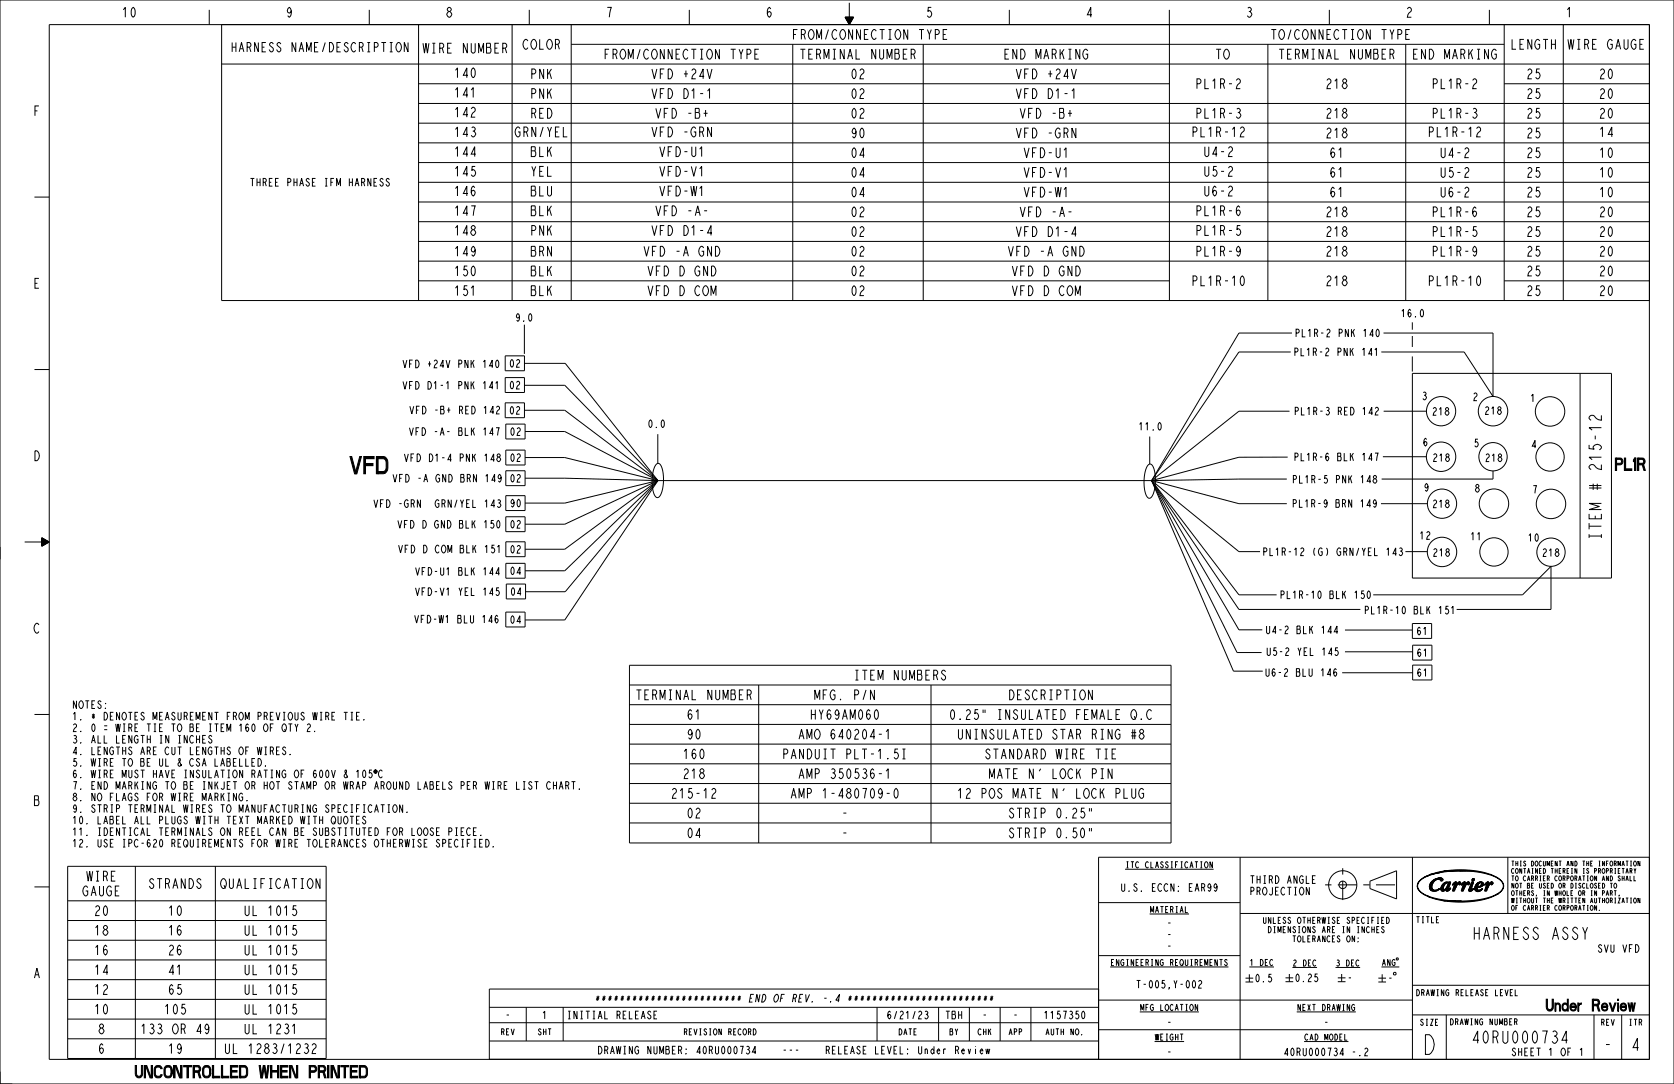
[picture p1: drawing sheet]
<svg xmlns="http://www.w3.org/2000/svg" width="864mm" height="559mm" viewBox="0 0 864 559" stroke-linecap="round" stroke-linejoin="round" font-family="sans-serif">
<path d="M684 456h37M693 448v17" fill="none" stroke="#000" stroke-width=".52" stroke-dasharray="3.3 3.3 9.8 3.3" stroke-linecap="butt"/>
<g fill="none" stroke="#000" stroke-width=".52">
<path d="M0 0h864v559h-864zM25 13h826v533h-826zM108 5v8M114 13h737v142h-737zM190 5v8M216 13v142M264 13v142M273 5v8M295 13v142M356 5v8M436 9h4l-2 4M436 9l2 4"/>
<path d="M436 9h4M436 9l2 3 2-3M436 9h4l-2 3-1-3M437 9h2l-1 3M437 9l1 2M437 10h2M438 10h1l-1 1M438 10v1M438 10h.1M438 1v12M439 10l-1 1-1-1M521 5v8"/>
<path d="M603 5v150M686 5v8M768 5v8M776 13v142M806 13v142M114 33h737M295 23h481M409 23v132M476 23v132M654 23v132M725 23v132M216 43h387"/>
<path d="M216 53h635M776 43h75M216 63h635M216 74h635M216 84h635M216 94h635M18 102h7M216 104h635M216 114h635M216 124h635M216 135h635M216 145h387"/>
<path d="M776 145h75M271 167v15M667 172h-28l-45 76M714 172h56v32l-15-23h-42M729 166v4M729 173v6M18 190h7M261 183h10v8h-10zM261 195h10v7h-10zM271 199h20l48 49M271 187h21l47 61M666 181h-27l-45 67"/>
<path d="M729 184v8M729 192h102v106h-102zM815 192v106M261 208h10v7h-10zM261 219h10v7h-10zM271 211h20l48 37M665 212h-26l-45 36M714 212h22M261 232h10v8h-10zM271 222h20l48 26M271 236h20l48 12M339 239h1l1 1 1 6-1 7-1 3-1 1-2-3-1-5 1-6z"/>
<path d="M339 224v15M592 240l2-1 1 1 1 6-1 8-1 2-1 1-2-2-1-5 1-6zM593 225v14M664 236h-25l-45 12M713 235h23M261 243h10v7h-10zM261 256h10v7h-10zM271 247l68 1M339 248l-48 72h-20M339 248l-47 57h-21M339 248l-48 46h-20M339 248l-48 35h-20"/>
<path d="M339 248l-48 22h-20M339 248l-48 11h-20M339 248h255M594 248l42 98h15M594 248l44 88h13M594 248l45 77h12M594 248l45 66h63M594 248l45 59h20M594 248l45 36h11M594 248l45 12h25M664 247l-70 1M712 260h24"/>
<path d="M770 243v4h-57M13 279h12M22 277l3 2-3 3zM22 277l3 2-3 2M22 278v3M22 278l3 1M22 278v3l3-2M22 278l2 1-2 2M22 278l2 1-2 1M22 279v1l2-1M22 279h1l-1 1M23 279v1v-1"/>
<path d="M23 279h.1M261 266h10v8h-10zM261 279h10v8h-10zM261 290h10v8h-10zM725 284h11M261 316h10v7h-10zM261 301h10v8h-10zM708 307h77l15-15v22h-49M694 336h35M694 325h35M729 321h10v8h-10zM729 333h10v7h-10z"/>
<path d="M325 343h279v92h-279zM325 353h279M391 353v82M480 353v82M692 347h37M729 343h10v8h-10zM18 368h7M325 363h279M325 373h279M325 384h279M325 394h279M325 404h279"/>
<path d="M325 414h279M325 424h279M18 457h7M35 447h133v99h-133zM70 447v99M111 447v99M640 442v104M707 454l13-5v14l-13-5zM729 442v104M731 457l1 1zM732 458l1 2 5 3-4-2zM732 455l-1 2z"/>
<path d="M733 453l5-2-4 2-3 3zM735 452l3-1 5-1zM738 458h1zM738 451l5-2h6zM738 459h1zM738 455h1v3h-1zM738 459h2zM738 459h4h-2zM739 454h2l-2 1h-1zM739 454l3-1h2v1l-1-1h-2l-2 2v2v2h1l3-1-2 1h-2l-1-1v-2zM740 454l2-1zM740 453h2z"/>
<path d="M740 459l3-1-1 1zM740 453h4zM741 453h3zM742 453h2zM742 458h.1M742 453h1zM743 458h.1M743 449h17zM743 453l1 1zM743 458h2zM743 458h1zM743 459h2z"/>
<path d="M743 459h3h-2zM743 458l2-1zM744 459h1h-1zM745 456l1-1zM745 456l1-1-1 2-2 1zM745 456l1-1h2l-1 4 1-1-1 1h-1v-1l-1 1h-1l-1-1zM745 449l7-1 8 1zM745 455h1zM745 459l1-1zM745 455h1h1zM746 456l1-1-1 3-1 1v-1zM746 459h2h-1z"/>
<path d="M746 459h1zM747 457l1-1-1 3h-1v-1zM747 455h1l-1 1zM747 456l1-1-1 2zM747 459l1-1zM748 458h.1M749 456h1zM750 456h-1zM750 458l1-1-1 2h-1zM750 455h.1M750 455h1v2l2-2h1l-1 1h-1l-2 3h-1l1-4-1 1zM750 455h1z"/>
<path d="M750 455h1l-1 1zM750 456l1 1 1-2-1 2-1 1zM750 456h1v1zM751 455h.1M752 455h2zM752 455h1zM752 455h2l-1 1zM753 455h.1M753 456h.1M753 449a33 33 0 0 1 20 4 4 4 0 0 1 3 4 4 4 0 0 1-4 4 5 5 0 0 0 4-4 5 5 0 0 0-4-5 48 48 0 0 0-19-3zM754 456h1zM754 456h.1"/>
<path d="M754 456h1h-1zM754 458l2-1-1 2h-1zM754 455h1zM755 455h1v2l1-2h1v1h-1l-2 3h-1l1-4-1 1zM755 455h1zM755 455h1l-1 1zM755 456l1 1 1-2-1 2-2 1zM755 456h1v1zM756 455h2zM757 455h1zM757 455h1v1zM757 456h.1"/>
<path d="M758 459h2l-2 1zM758 459h1zM759 459l1-1zM759 455h1zM759 455h1l-2 3zM759 455h1l-1 4 1-1-2 2v-1zM759 455h.1M759 454l2-1-1 1zM760 453h1zM760 453h.1M760 458h.1M760 455l-1 4h-1z"/>
<path d="M761 458h1zM761 458l2-1zM761 458l1 1zM761 457h3zM761 459h1zM761 457l4-1-1 1zM761 457h1zM761 459h2zM761 457l1-1zM761 459h3zM761 459h3l-2 1zM761 456h2l-2 1z"/>
<path d="M761 456h2h-2zM762 456l1-1zM762 456l1-1-2 1zM762 456l2-1h1v2l-3 1 1 1 2-1-2 1-1 1-1-1v-2zM762 455h1zM762 455h2zM762 455h2l1 1h-1v-1zM763 455h1v1l-2 1zM763 455h1zM763 459l2-1zM764 456h1zM764 458h1z"/>
<path d="M765 458h.1M766 456h1zM766 456h1h-1zM766 458l2-1-1 2h-1zM766 455h1zM767 455h1v2l1-2h1v1h-1l-2 3h-1l1-4-1 1zM767 455h1zM767 455h1l-1 1zM767 456l1 1 1-2-1 2-2 1zM767 456h1v1zM768 455h2zM769 455h1z"/>
<path d="M769 455h1v1zM769 456h.1M778 442v29M851 442h-284v104M35 464h133M35 475h133M567 465h73M640 471h211M736 462l5 2zM741 463l6 1h-2zM745 464h6zM747 465l11-1a40 40 0 0 0 15-3 47 47 0 0 1-26 4z"/>
<path d="M747 465l7-1zM35 485h133M35 495h133M567 493h73M35 505h133M35 515h133M252 519h315M271 519v18M291 519v18M452 519v18M484 519v18M500 519v18"/>
<path d="M516 519v18M532 519v18M567 516h162M567 510h-315v36M729 508h122M35 525h133M35 535h133M252 537h315M252 527h315M567 531h162M729 523h122M746 523v23"/>
<path d="M822 523v23M837 523v23"/>
<circle cx="743" cy="212" r="8"/>
<circle cx="770" cy="212" r="8"/>
<circle cx="800" cy="212" r="8"/>
<circle cx="743" cy="235" r="8"/>
<circle cx="770" cy="235" r="7"/>
<circle cx="800" cy="236" r="7"/>
<circle cx="744" cy="260" r="8"/>
<circle cx="771" cy="260" r="8"/>
<circle cx="800" cy="260" r="8"/>
<circle cx="744" cy="285" r="8"/>
<circle cx="771" cy="285" r="7"/>
<circle cx="800" cy="285" r="7"/>
<circle cx="693" cy="456" r="7"/>
<circle cx="693" cy="456" r="1.9"/>
<circle cx="760" cy="454" r=".7"/>
</g>
<g fill="#000">
<path d="M731 457l1 1zM732 455l-1 2zM732 458l1 2 5 3-4-2zM733 453l5-2-4 2-3 3zM738 458h1zM738 459h1zM738 455h1v3h-1zM738 459h2zM738 459h4h-2zM739 454h2l-2 1h-1zM735 452l3-1 5-1zM740 454l2-1z"/>
<path d="M740 453h2zM740 459l3-1-1 1zM742 453h2zM742 453h1zM741 453h3zM740 453h4zM743 453l1 1zM743 458h1zM743 458h2zM743 458l2-1zM743 459h2zM743 459h3h-2z"/>
<path d="M744 459h1h-1zM745 459l1-1zM745 456l1-1-1 2-2 1zM745 456l1-1zM745 455h1zM745 455h1h1zM738 451l5-2h6zM746 459h1zM746 459h2h-1zM747 455h1l-1 1zM747 457l1-1-1 3h-1v-1zM747 459l1-1z"/>
<path d="M747 456l1-1-1 2zM749 456h1zM750 456h-1zM743 449h17zM750 458l1-1-1 2h-1zM750 456h1v1zM750 455h1zM750 455h1l-1 1zM750 456l1 1 1-2-1 2-1 1zM752 455h2zM752 455h2l-1 1zM752 455h1z"/>
<path d="M753 449a33 33 0 0 1 20 4 4 4 0 0 1 3 4 4 4 0 0 1-4 4 5 5 0 0 0 4-4 5 5 0 0 0-4-5 48 48 0 0 0-19-3zM745 449l7-1 8 1zM754 456h1zM754 456h1h-1zM754 455h1zM754 458l2-1-1 2h-1zM755 455h1zM755 456h1v1zM755 455h1l-1 1zM755 456l1 1 1-2-1 2-2 1zM756 455h2zM757 455h1v1z"/>
<path d="M757 455h1zM758 459h1zM758 459h2l-2 1zM760 455l-1 4h-1zM759 455h1zM759 455h1l-2 3zM759 459l1-1zM760 453h1zM759 454l2-1-1 1zM761 458h1zM761 458l2-1zM761 458l1 1z"/>
<path d="M761 459h1zM761 457h1zM761 457l1-1zM761 456h2l-2 1zM761 459h2zM761 456h2h-2zM762 456l1-1-2 1zM761 459h3zM762 456l1-1zM762 455h1zM761 457h3zM762 455h2z"/>
<path d="M763 455h1zM761 459h3l-2 1zM762 455h2l1 1h-1v-1zM763 459l2-1zM764 458h1zM761 457l4-1-1 1zM764 456h1zM766 456h1zM766 456h1h-1zM766 455h1zM766 458l2-1-1 2h-1zM767 455h1z"/>
<path d="M767 456h1v1zM767 455h1l-1 1zM767 456l1 1 1-2-1 2-2 1zM768 455h2zM769 455h1v1zM769 455h1zM736 462l5 2zM741 463l6 1h-2zM745 464h6zM747 465l7-1zM747 465l11-1a40 40 0 0 0 15-3 47 47 0 0 1-26 4z"/>
</g>
<!-- layer: 0 -->
<path d="M0 282v6M0 552v7h6" fill="none" stroke="#000" stroke-width=".52"/>
<!-- layer: NOTES3D -->
<g fill="none" stroke="#000" stroke-width=".52">
<path d="M162 377h.1M188 371h.1M137 395h.1M150 389h.1M192 397h-1l-1 2 1-1a1.3 1.3 0 0 1 1 2 1.3 1.3 0 0 1-1 1l-1-1M128 413h.1M210 419h.1M274 404l-1-1a1.6 1.6 0 0 0 0 2 1.6 1.6 0 0 0 1 1v1l-1-1M276 403h2M277 403v4M189 421h-1a1.6 1.6 0 0 0-1 1 1.6 1.6 0 0 0 2 1l-1 2-1-1M244 429h1"/>
<path d="M246 427h-2v4h2M248 431h.1M251 433a2 2 0 0 1 1 2 2 2 0 0 1-1 2zM255 437h.1M580 448h46M833 456v-1a1.2 1.2 0 0 1 1 2 1.2 1.2 0 0 1-1 1zM843 452v2h1M844 448l-1 1M846 444v2l-1-2v2M593 471h20M835 462h.1M846 463v2l-1-2v2"/>
<path d="M573 498h61M645 498h12M667 499h12M689 499h13M713 498h9M713 498l1-3 1 3M713 497h1M717 495v3l-1-3v3M720 495h-1a1.5 1.5 0 0 0-1 1 1.5 1.5 0 0 0 2 2v-2h-1M721 494v1h-1zM643 504h4M643 506h4"/>
<path d="M645 502v4M663 504h4M663 506h4M665 502v4M690 504h4M690 506h4M692 502v4M711 504h4M711 506h4M713 502v4M719 501l1 1v1l-1-1zM588 522h30"/>
<path d="M596 537h15M669 522h30M673 537h23"/>
</g>
<text font-size="13.2" x="733" y="544">D</text>
<text font-size="11.6" x="181" y="244">VFD</text>
<g font-size="8.3">
<text x="833" y="242">PL1R</text>
<text x="826" y="279" transform="rotate(-90 826 279)">ITEM # 215-12</text>
<text x="760" y="484">HARNESS ASSY</text>
<text x="759" y="538">40RU000734</text>
<text x="827" y="542">-</text>
<text x="841" y="542">4</text>
<text x="70" y="556">UNCONTROLLED WHEN PRINTED</text>
</g>
<text font-size="7.9" x="787" y="521">Under Review</text>
<g font-size="6.6">
<text x="63" y="9">10</text>
<text x="147" y="9">9</text>
<text x="230" y="9">8</text>
<text x="312" y="9">7</text>
<text x="395" y="9">6</text>
<text x="477" y="9">5</text>
<text x="560" y="9">4</text>
<text x="643" y="9">3</text>
<text x="725" y="9">2</text>
<text x="808" y="9">1</text>
<text x="409" y="20">FROM/CONNECTION TYPE</text>
<text x="656" y="20">TO/CONNECTION TYPE</text>
<text x="218" y="27">WIRE NUMBER</text>
<text x="270" y="25">COLOR</text>
<text x="779" y="25">LENGTH</text>
<text x="809" y="25">WIRE GAUGE</text>
<text x="312" y="30">FROM/CONNECTION TYPE</text>
<text x="413" y="30">TERMINAL NUMBER</text>
<text x="518" y="30">END MARKING</text>
<text x="627" y="30">TO</text>
<text x="660" y="30">TERMINAL NUMBER</text>
<text x="729" y="30">END MARKING</text>
<text x="234" y="40">140</text>
<text x="273" y="41">PNK</text>
<text x="336" y="41">VFD +24V</text>
<text x="439" y="41">02</text>
<text x="524" y="41">VFD +24V</text>
<text x="787" y="41">25</text>
<text x="825" y="41">20</text>
<text x="617" y="46">PL1R-2</text>
<text x="684" y="46">218</text>
<text x="739" y="46">PL1R-2</text>
<text x="234" y="50">141</text>
<text x="273" y="51">PNK</text>
<text x="336" y="51">VFD D1-1</text>
<text x="439" y="51">02</text>
<text x="524" y="51">VFD D1-1</text>
<text x="787" y="51">25</text>
<text x="825" y="51">20</text>
<text x="17" y="60">F</text>
<text x="234" y="60">142</text>
<text x="273" y="61">RED</text>
<text x="338" y="61">VFD -B+</text>
<text x="439" y="61">02</text>
<text x="526" y="61">VFD -B+</text>
<text x="617" y="61">PL1R-3</text>
<text x="684" y="61">218</text>
<text x="739" y="61">PL1R-3</text>
<text x="787" y="61">25</text>
<text x="825" y="61">20</text>
<text x="234" y="71">143</text>
<text x="266" y="71">GRN/YEL</text>
<text x="336" y="71">VFD -GRN</text>
<text x="439" y="71">90</text>
<text x="524" y="71">VFD -GRN</text>
<text x="615" y="71">PL1R-12</text>
<text x="684" y="71">218</text>
<text x="737" y="71">PL1R-12</text>
<text x="787" y="71">25</text>
<text x="825" y="71">14</text>
<text x="234" y="81">144</text>
<text x="273" y="81">BLK</text>
<text x="340" y="81">VFD-U1</text>
<text x="439" y="81">04</text>
<text x="528" y="81">VFD-U1</text>
<text x="621" y="81">U4-2</text>
<text x="686" y="81">61</text>
<text x="743" y="81">U4-2</text>
<text x="787" y="81">25</text>
<text x="825" y="81">10</text>
<text x="234" y="91">145</text>
<text x="273" y="91">YEL</text>
<text x="340" y="91">VFD-V1</text>
<text x="439" y="91">04</text>
<text x="528" y="91">VFD-V1</text>
<text x="621" y="91">U5-2</text>
<text x="686" y="91">61</text>
<text x="743" y="91">U5-2</text>
<text x="787" y="91">25</text>
<text x="825" y="91">10</text>
<text x="234" y="101">146</text>
<text x="273" y="101">BLU</text>
<text x="340" y="101">VFD-W1</text>
<text x="439" y="102">04</text>
<text x="528" y="102">VFD-W1</text>
<text x="621" y="101">U6-2</text>
<text x="686" y="102">61</text>
<text x="743" y="102">U6-2</text>
<text x="787" y="102">25</text>
<text x="825" y="102">10</text>
<text x="234" y="111">147</text>
<text x="273" y="111">BLK</text>
<text x="338" y="111">VFD -A-</text>
<text x="439" y="112">02</text>
<text x="526" y="112">VFD -A-</text>
<text x="617" y="111">PL1R-6</text>
<text x="684" y="112">218</text>
<text x="739" y="112">PL1R-6</text>
<text x="787" y="112">25</text>
<text x="825" y="112">20</text>
<text x="234" y="121">148</text>
<text x="273" y="121">PNK</text>
<text x="336" y="121">VFD D1-4</text>
<text x="439" y="122">02</text>
<text x="524" y="122">VFD D1-4</text>
<text x="617" y="121">PL1R-5</text>
<text x="684" y="122">218</text>
<text x="739" y="122">PL1R-5</text>
<text x="787" y="122">25</text>
<text x="825" y="122">20</text>
<text x="234" y="132">149</text>
<text x="273" y="132">BRN</text>
<text x="332" y="132">VFD -A GND</text>
<text x="439" y="132">02</text>
<text x="520" y="132">VFD -A GND</text>
<text x="617" y="132">PL1R-9</text>
<text x="684" y="132">218</text>
<text x="739" y="132">PL1R-9</text>
<text x="787" y="132">25</text>
<text x="825" y="132">20</text>
<text x="234" y="142">150</text>
<text x="273" y="142">BLK</text>
<text x="334" y="142">VFD D GND</text>
<text x="439" y="142">02</text>
<text x="522" y="142">VFD D GND</text>
<text x="787" y="142">25</text>
<text x="825" y="142">20</text>
<text x="17" y="149">E</text>
<text x="615" y="147">PL1R-10</text>
<text x="684" y="147">218</text>
<text x="737" y="147">PL1R-10</text>
<text x="234" y="152">151</text>
<text x="273" y="152">BLK</text>
<text x="334" y="152">VFD D COM</text>
<text x="439" y="152">02</text>
<text x="522" y="152">VFD D COM</text>
<text x="787" y="152">25</text>
<text x="825" y="152">20</text>
<text x="17" y="237">D</text>
<text x="17" y="326">C</text>
<text x="441" y="351">ITEM NUMBERS</text>
<text x="328" y="361">TERMINAL NUMBER</text>
<text x="420" y="361">MFG. P/N</text>
<text x="520" y="361">DESCRIPTION</text>
<text x="354" y="371">61</text>
<text x="418" y="371">HY69AM060</text>
<text x="491" y="371">0.25&quot; INSULATED FEMALE Q.C</text>
<text x="354" y="381">90</text>
<text x="412" y="381">AMO 640204-1</text>
<text x="495" y="381">UNINSULATED STAR RING #8</text>
<text x="352" y="391">160</text>
<text x="404" y="391">PANDUIT PLT-1.5I</text>
<text x="509" y="391">STANDARD WIRE TIE</text>
<text x="352" y="401">218</text>
<text x="412" y="401">AMP 350536-1</text>
<text x="511" y="401">MATE N' LOCK PIN</text>
<text x="346" y="412">215-12</text>
<text x="408" y="412">AMP 1-480709-0</text>
<text x="495" y="412">12 POS MATE N' LOCK PLUG</text>
<text x="17" y="415">B</text>
<text x="354" y="422">02</text>
<text x="434" y="422">-</text>
<text x="520" y="422">STRIP 0.25&quot;</text>
<text x="354" y="432">04</text>
<text x="434" y="432">-</text>
<text x="520" y="432">STRIP 0.50&quot;</text>
<text x="44" y="454">WIRE</text>
<text x="42" y="462">GAUGE</text>
<text x="77" y="458">STRANDS</text>
<text x="114" y="458">QUALIFICATION</text>
<text x="48" y="472">20</text>
<text x="87" y="472">10</text>
<text x="126" y="472">UL 1015</text>
<text x="48" y="482">18</text>
<text x="87" y="482">16</text>
<text x="126" y="482">UL 1015</text>
<text x="48" y="492">16</text>
<text x="87" y="492">26</text>
<text x="126" y="492">UL 1015</text>
<text x="48" y="502">14</text>
<text x="87" y="502">41</text>
<text x="126" y="502">UL 1015</text>
<text x="17" y="504">A</text>
<text x="48" y="513">12</text>
<text x="87" y="513">65</text>
<text x="126" y="513">UL 1015</text>
<text x="48" y="523">10</text>
<text x="85" y="523">105</text>
<text x="126" y="523">UL 1015</text>
<text x="50" y="533">8</text>
<text x="73" y="533">133 OR 49</text>
<text x="126" y="533">UL 1231</text>
<text x="50" y="543">6</text>
<text x="87" y="543">19</text>
<text x="116" y="543">UL 1283/1232</text>
</g>
<text font-size="6.3" x="120" y="27">HARNESS NAME/DESCRIPTION</text>
<text font-size="5.5" x="193" y="401">°C</text>
<g font-size="5.2">
<text x="130" y="96">THREE PHASE IFM HARNESS</text>
<text x="266" y="166">9.0</text>
<text x="722" y="163">16.0</text>
<text x="668" y="174">PL1R-2 PNK 140</text>
<text x="667" y="183">PL1R-2 PNK 141</text>
<text x="207" y="190">VFD +24V PNK 140</text>
<text x="263" y="189">02</text>
<text x="207" y="201">VFD D1-1 PNK 141</text>
<text x="263" y="201">02</text>
<text x="733" y="206">3</text>
<text x="760" y="207">2</text>
<text x="789" y="207">1</text>
<text x="211" y="213">VFD -B+ RED 142</text>
<text x="263" y="214">02</text>
<text x="667" y="214">PL1R-3 RED 142</text>
<text x="739" y="214">218</text>
<text x="766" y="214">218</text>
<text x="334" y="220">0.0</text>
<text x="587" y="222">11.0</text>
<text x="211" y="224">VFD -A- BLK 147</text>
<text x="263" y="224">02</text>
<text x="734" y="230">6</text>
<text x="760" y="230">5</text>
<text x="790" y="231">4</text>
<text x="208" y="238">VFD D1-4 PNK 148</text>
<text x="263" y="238">02</text>
<text x="667" y="238">PL1R-6 BLK 147</text>
<text x="739" y="238">218</text>
<text x="766" y="238">218</text>
<text x="202" y="249">VFD -A GND BRN 149</text>
<text x="263" y="249">02</text>
<text x="666" y="249">PL1R-5 PNK 148</text>
<text x="734" y="253">9</text>
<text x="761" y="254">8</text>
<text x="790" y="254">7</text>
<text x="192" y="262">VFD -GRN</text>
<text x="223" y="262">GRN/YEL 143</text>
<text x="263" y="261">90</text>
<text x="666" y="262">PL1R-9 BRN 149</text>
<text x="739" y="262">218</text>
<text x="205" y="272">VFD D GND BLK 150</text>
<text x="263" y="272">02</text>
<text x="732" y="278">12</text>
<text x="758" y="278">11</text>
<text x="788" y="279">10</text>
<text x="205" y="285">VFD D COM BLK 151</text>
<text x="263" y="285">02</text>
<text x="651" y="286">PL1R-12 (G) GRN/YEL 143</text>
<text x="739" y="287">218</text>
<text x="795" y="287">218</text>
<text x="214" y="297">VFD-U1 BLK 144</text>
<text x="263" y="296">04</text>
<text x="214" y="307">VFD-V1 YEL 145</text>
<text x="263" y="307">04</text>
<text x="660" y="309">PL1R-10 BLK 150</text>
<text x="704" y="317">PL1R-10 BLK 151</text>
<text x="213" y="321">VFD-W1 BLU 146</text>
<text x="263" y="321">04</text>
<text x="653" y="327">U4-2 BLK 144</text>
<text x="731" y="327">61</text>
<text x="653" y="338">U5-2 YEL 145</text>
<text x="731" y="338">61</text>
<text x="652" y="349">U6-2 BLU 146</text>
<text x="731" y="349">61</text>
<text x="37" y="365">NOTES:</text>
<text x="37" y="371">1. * DENOTES MEASUREMENT FROM PREVIOUS WIRE TIE.</text>
<text x="37" y="377">2. 0 = WIRE TIE TO BE ITEM 160 OF QTY 2.</text>
<text x="37" y="383">3. ALL LENGTH IN INCHES</text>
<text x="37" y="389">4. LENGTHS ARE CUT LENGTHS OF WIRES.</text>
<text x="37" y="395">5. WIRE TO BE UL &amp; CSA LABELLED.</text>
<text x="37" y="401">6. WIRE MUST HAVE INSULATION RATING OF 600V &amp; 105</text>
<text x="37" y="407">7. END MARKING TO BE INKJET OR HOT STAMP OR WRAP AROUND LABELS PER WIRE LIST</text>
<text x="282" y="407">CHART.</text>
<text x="37" y="413">8. NO FLAGS FOR WIRE MARKING.</text>
<text x="37" y="419">9. STRIP TERMINAL WIRES TO MANUFACTURING SPECIFICATION.</text>
<text x="37" y="425">10. LABEL ALL PLUGS WITH TEXT MARKED WITH QUOTES</text>
<text x="37" y="431">11. IDENTICAL TERMINALS ON REEL CAN BE SUBSTITUTED FOR LOOSE PIECE.</text>
<text x="37" y="437">12. USE IPC-620 REQUIREMENTS FOR WIRE TOLERANCES OTHERWISE SPECIFIED.</text>
<text x="644" y="455">THIRD ANGLE</text>
<text x="578" y="459">U.S. ECCN:</text>
<text x="613" y="459">EAR99</text>
<text x="644" y="461">PROJECTION</text>
<text x="602" y="478">-</text>
<text x="602" y="484">-</text>
<text x="602" y="490">-</text>
<text x="824" y="491">SVU VFD</text>
<text x="586" y="509">T-005,Y-002</text>
<text x="647" y="506">0.5</text>
<text x="668" y="506">0.25</text>
<text x="695" y="506">-</text>
<text x="716" y="506">-</text>
<text x="308" y="517">************************ END OF REV.</text>
<text x="424" y="517">-.4</text>
<text x="438" y="517">************************</text>
<text x="260" y="525">-</text>
<text x="279" y="525">1</text>
<text x="292" y="525">INITIAL RELEASE</text>
<text x="458" y="525">6/21/23</text>
<text x="488" y="525">TBH</text>
<text x="506" y="525">-</text>
<text x="522" y="525">-</text>
<text x="538" y="525">1157350</text>
<text x="602" y="529">-</text>
<text x="683" y="529">-</text>
<text x="309" y="543">DRAWING NUMBER:</text>
<text x="359" y="543">40RU000734</text>
<text x="403" y="543">---</text>
<text x="426" y="543">RELEASE LEVEL:</text>
<text x="474" y="543">Under Review</text>
<text x="602" y="544">-</text>
<text x="662" y="544">40RU000734</text>
<text x="697" y="544">-.2</text>
<text x="780" y="544">SHEET 1 OF 1</text>
</g>
<g font-size="4.1">
<text x="581" y="447">ITC CLASSIFICATION</text>
<text x="593" y="470">MATERIAL</text>
<text x="652" y="476">UNLESS OTHERWISE SPECIFIED</text>
<text x="730" y="476">TITLE</text>
<text x="654" y="481">DIMENSIONS ARE IN INCHES</text>
<text x="667" y="486">TOLERANCES ON:</text>
<text x="574" y="498">ENGINEERING REQUIREMENTS</text>
<text x="645" y="498">1 DEC</text>
<text x="667" y="498">2 DEC</text>
<text x="689" y="498">3 DEC</text>
<text x="730" y="513">DRAWING RELEASE LEVEL</text>
<text x="588" y="521">MFG LOCATION</text>
<text x="669" y="521">NEXT DRAWING</text>
<text x="258" y="534">REV</text>
<text x="277" y="534">SHT</text>
<text x="353" y="534">REVISION RECORD</text>
<text x="463" y="534">DATE</text>
<text x="490" y="534">BY</text>
<text x="504" y="534">CHK</text>
<text x="520" y="534">APP</text>
<text x="539" y="534">AUTH NO.</text>
<text x="732" y="529">SIZE</text>
<text x="748" y="528">DRAWING NUMBER</text>
<text x="826" y="529">REV</text>
<text x="840" y="529">ITR</text>
<text x="596" y="536">WEIGHT</text>
<text x="673" y="536">CAD MODEL</text>
</g>
<g font-size="3.3">
<text x="779" y="446">THIS DOCUMENT AND THE INFORMATION</text>
<text x="779" y="450">CONTAINED THEREIN IS PROPRIETARY</text>
<text x="779" y="454">TO CARRIER CORPORATION AND SHALL</text>
<text x="779" y="458">NOT BE USED OR DISCLOSED TO</text>
<text x="779" y="462">OTHERS, IN WHOLE OR IN PART,</text>
<text x="779" y="465">WITHOUT THE WRITTEN AUTHORIZATION</text>
<text x="779" y="469">OF CARRIER CORPORATION.</text>
</g>
</svg>
